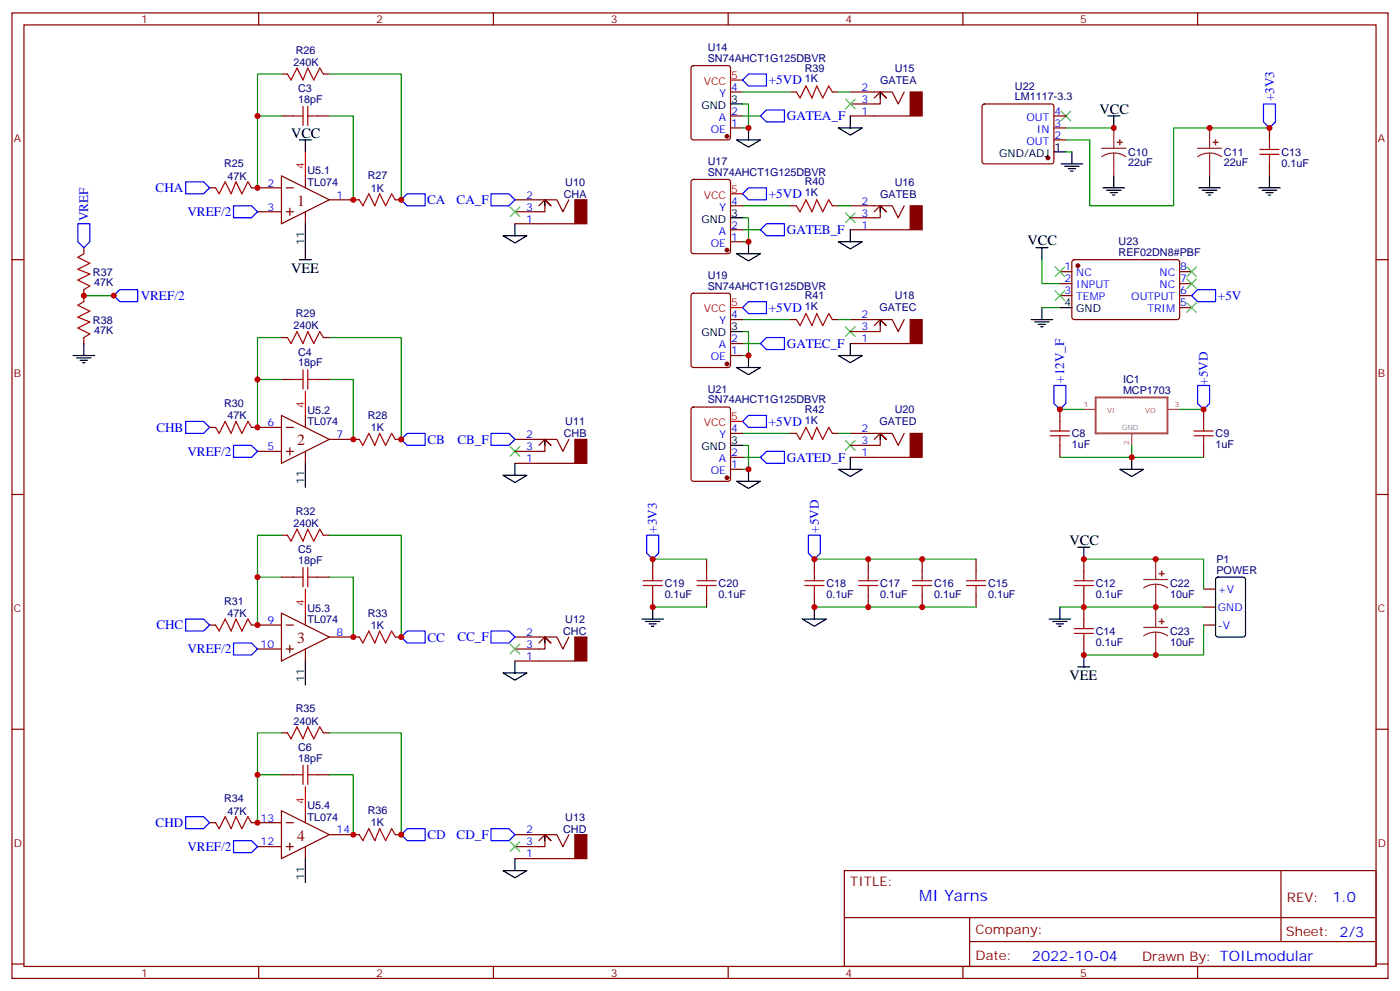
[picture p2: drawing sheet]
<svg xmlns="http://www.w3.org/2000/svg" width="412mm" height="292mm" viewBox="0 0 412 292" stroke-linecap="round" stroke-linejoin="round" font-family="sans-serif">
<g fill="none" stroke="#870000" stroke-width=".35">
<path d="M3.5 3.8h405.4v284.3h-405.4zM7.1 7.3h398.2v277.3h-398.2zM76.2 3.8v3.5M145.3 3.8v3.5M203.8 19.5l.5-.2h10.2l.6 .5 .1 20.7-.5 .6-10.4 .1-.7-.5v-20.7zM214.5 3.8v3.5M283.6 3.8v3.5M352.8 3.8v3.5M82.9 34.1h3.5M82.9 21.8h1.8M93.5 34.1h3.5M95.2 21.8h1.8"/>
<path d="M215.2 34.1h3.5M215.2 37.7h3.5M215.2 27.1h3.5M232.8 27.1h1.8M245.2 27.1h1.7M250.5 27.1h12.3l1.8 3.5 1.7-3.5M250.5 34.1h17.6M257.5 28.9l1.8-1.8 1.8 1.8-1.8-1.8v3.5h-8.8M289.5 30.8l.5-.2h19.7l.5 .2 .2 .5v16.3l-.2 .5-.5 .2h-19.7l-.5-.3-.2-.4v-16.3zM310.4 34.1h3.6M310.4 37.7h3.6M373.9 37.7v3.5"/>
<path d="M61.7 55.3h1.8M74.1 55.3h8.8M82.9 51.8l14.1 7-14.1 7.1zM84.3 55.3h2.1M90 51.8v3.5M97 58.8h8.8M116.4 58.8h1.8M151.7 58.8h12.3l1.8 3.6 1.8-3.6M203.8 53.1l.5-.3h10.2l.6 .5 .1 20.7-.5 .7h-10.4l-.7-.4v-20.7zM310.4 41.2h3.6M373.9 48.3v3.5M3.5 76.5h3.6"/>
<path d="M24.7 73v1.7M75.8 62.4h7.1M84.3 62.4h2.1M85.4 61.3v2.1M90 62.4v3.5M151.7 65.9h17.6M158.7 60.6l1.8-1.8 1.8 1.8-1.8-1.8v3.6h-8.8M215.2 67.7h3.5M215.2 60.6h3.5M215.2 71.2h3.5M232.8 60.6h1.8M245.2 60.6h1.7"/>
<path d="M250.5 60.6h12.3l1.8 3.5 1.7-3.5M250.5 67.7h17.6M257.5 62.4l1.8-1.8 1.8 1.8-1.8-1.8v3.5h-8.8M316 76.7l.4-.2h30.7l.4 .7-.1 16.5-.6 .4h-30.6l-.5-.7v-16.2zM405.3 76.5h3.6M24.7 85.3v3.5M24.7 99.4v1.8M82.9 99.4h1.8M95.2 99.4h1.8M203.8 86.6l.5-.2h10.2l.6 .4 .1 20.7-.5 .7h-10.4l-.7-.4v-20.7zM215.2 94.1h3.5M232.8 94.1h1.8"/>
<path d="M245.2 94.1h1.7M250.5 94.1h12.3l1.8 3.5 1.7-3.5M257.5 95.9l1.8-1.8 1.8 1.8-1.8-1.8v3.5h-8.8M312.2 80h3.5M312.2 83.5h3.5M312.2 87.1h3.5M347.5 80h3.5M347.5 83.5h3.5M347.5 87.1h3.5M347.5 90.6h3.5M82.9 111.8h3.5M93.5 111.8h3.5"/>
<path d="M215.2 101.2h3.5M215.2 104.7h3.5M250.5 101.2h17.6M61.7 125.9h1.8M74.1 125.9h8.8M75.8 132.9h7.1M82.9 122.3l14.1 7.1-14.1 7.1zM84.3 125.9h2.1M84.3 132.9h2.1M85.4 131.9v2.1M90 122.3v3.6M90 132.9v3.6"/>
<path d="M97 129.4h8.8M116.4 129.4h1.8M151.7 129.4h12.3l1.8 3.5 1.8-3.5M151.7 136.5h17.6M158.7 131.2l1.8-1.8 1.8 1.8-1.8-1.8v3.5h-8.8M203.8 120.1l.5-.2h10.2l.6 .4 .1 20.7-.5 .7h-10.4l-.7-.4v-20.7zM215.2 134.7h3.5M215.2 127.6h3.5M215.2 138.2h3.5M232.8 127.6h1.8M245.2 127.6h1.7M250.5 127.6h12.3l1.8 3.6 1.7-3.6"/>
<path d="M250.5 134.7h17.6M257.5 129.4l1.8-1.8 1.8 1.8-1.8-1.8v3.6h-8.8M312.2 120.6v3.5M312.2 131.2v3.5M354.5 120.6v3.5M354.5 131.2v3.5M3.5 145.6h3.6M82.9 157.6h1.8M95.2 157.6h1.8M405.3 145.6h3.6M82.9 170h3.5M93.5 170h3.5"/>
<path d="M192.3 164.7v3.5M192.3 175.3v3.5M208.1 164.7v3.5M208.1 175.3v3.5M239.9 164.7v3.5M239.9 175.3v3.5M255.8 164.7v3.5M255.8 175.3v3.5M271.6 164.7v3.5M271.6 175.3v3.5M287.5 164.7v3.5M287.5 175.3v3.5"/>
<path d="M319.3 164.7v3.5M319.3 175.3v7M354.5 173.5h3.6M354.5 178.8h3.6M61.7 184.1h1.8M74.1 184.1h8.8M75.8 191.1h7.1M82.9 180.6l14.1 7-14.1 7.1zM84.3 184.1h2.1M84.3 191.1h2.1M85.4 190.1v2.1M90 180.6v3.5"/>
<path d="M90 191.1v3.6M97 187.6h8.8M116.4 187.6h1.8M151.7 187.6h12.3l1.8 3.5 1.8-3.5M151.7 194.7h17.6M158.7 189.4l1.8-1.8 1.8 1.8-1.8-1.8v3.5h-8.8M319.3 189.4v3.5M354.5 184.1h3.6M3.5 214.8h3.6M82.9 215.8h1.8M95.2 215.8h1.8M405.3 214.8h3.6"/>
<path d="M82.9 238.8l14.1 7-14.1 7.1zM82.9 228.2h3.5M90 238.8v3.5M93.5 228.2h3.5M61.7 242.3h1.8M74.1 242.3h8.8M75.8 249.3h7.1M84.3 242.3h2.1M84.3 249.3h2.1M85.4 248.3v2.1M90 249.3v3.6M97 245.8h8.8"/>
<path d="M116.4 245.8h1.8M151.7 245.8h12.3l1.8 3.5 1.8-3.5M151.7 252.9h17.6M158.7 247.6l1.8-1.8 1.8 1.8-1.8-1.8v3.5h-8.8M248.7 256.4h156.6v28.2h-156.6zM377.3 256.4v20.9M248.7 270.2h156.5M285.6 277.3h119.6M285.6 270.2v14.2M3.5 283.9h3.6M76.2 284.6v3.5M145.3 284.6v3.5"/>
<path d="M214.5 284.6v3.5M283.6 284.6v3.5M352.8 284.6v3.5M405.3 283.9h3.6"/>
</g>
<path d="M215.2 23.6h3.5M90 44.7v7.1M215.2 57.1h3.5M215.2 90.6h3.5M90 115.3v7M215.2 124.1h3.5M90 173.5v7.1M90 231.7v7.1" fill="none" stroke="#f00" stroke-width=".35"/>
<g fill="none" stroke="#000" stroke-width=".35">
<path d="M215.2 30.6h3.5M220.5 37.7v3.5M246.9 37.7h7.1l-3.5 2.1zM250.5 34.1v3.6M259.3 27.1v1.8M326.3 34.1h3.5M328.1 34.1v3.6M88.2 41.2h3.5M90 41.2v3.5M160.5 58.8v1.8M217 41.2h7l-3.5 2.1zM310.4 44.7h3.6"/>
<path d="M312.6 48.3h6.3M313.6 49h4.3M314.7 49.7h2.1M315.4 50.4h.7M315.7 44.7v3.6M324.9 55.3h6.4M326 56h4.2M327 56.7h2.1M327.7 57.4h.7M328.1 51.8v3.5M353.1 55.3h6.4M354.2 56h4.2"/>
<path d="M355.2 56.7h2.2M356 57.4h.7M356.3 51.8v3.5M370.8 55.3h6.3M371.8 56h4.3M372.9 56.7h2.1M373.6 57.4h.7M373.9 51.8v3.5M88.2 76.5h3.5M90 65.9v10.6M148.2 69.4h7l-3.5 2.1zM151.7 65.9v3.5"/>
<path d="M215.2 64.1h3.5M217 74.7h7l-3.5 2.1zM220.5 71.2v3.5M246.9 71.2h7.1l-3.5 2.1zM250.5 67.7v3.5M259.3 60.6v1.8M305.2 73h3.5M306.9 73v3.5M215.2 97.6h3.5M259.3 94.1v1.8M303.7 94.1h6.4M304.8 94.8h4.2"/>
<path d="M305.9 95.5h2.1M306.6 96.2h.7M306.9 90.6v3.5M312.2 90.6h3.5M21.5 104.7h6.4M22.6 105.4h4.2M23.6 106.1h2.2M24.3 106.8h.7M24.7 101.2v3.5M217 108.2h7l-3.5 2.1zM220.5 104.7v3.5M246.9 104.7h7.1l-3.5 2.1z"/>
<path d="M250.5 101.2v3.5M90 136.5v7M148.2 140h7l-3.5 2.1zM151.7 136.5v3.5M160.5 129.4v1.8M215.2 131.2h3.5M220.5 138.2v3.5M246.9 138.2h7.1l-3.5 2.1zM250.5 134.7v3.5M259.3 127.6v1.8M329.8 138.2h7.1l-3.5 2.1zM333.4 134.7v3.5"/>
<path d="M217 141.7h7l-3.5 2.2zM192.3 178.8v3.5M239.9 178.8v3.5M312.2 178.8v3.5M317.5 161.1h3.5M319.3 161.1v3.6M358.3 170.2l.5-.2h7.4l.6 .4 .1 16.5-.5 .7h-7.6l-.7-.5v-16.4zM90 194.7v7M148.2 198.2h7l-3.5 2.1zM151.7 194.7v3.5M160.5 187.6v1.8M189.1 182.3h6.3"/>
<path d="M190.1 183h4.3M191.2 183.7h2.1M191.9 184.4h.7M236.4 182.3h7l-3.5 2.1zM309 182.3h6.4M310.1 183h4.2M311.1 183.7h2.2M311.9 184.4h.7M317.5 196.4h3.5M319.3 192.9v3.5M90 252.9v7M148.2 256.4h7l-3.5 2.1z"/>
<path d="M151.7 252.9v3.5M160.5 245.8v1.8"/>
</g>
<g fill="none" stroke="#a10000" stroke-width=".35">
<path d="M84.7 21.8l1 1.8 1.8-3.6 1.8 3.6 1.4-3.6 1.7 3.6 1.8-3.6 1 1.8M86.4 34.1h2.9M89.3 31.3v5.7M90.7 31.3v5.7M90.7 34.1h2.8M234.6 27.1l1.1 1.8 1.7-3.6 1.8 3.6 1.4-3.6 1.8 3.6 1.7-3.6 1.1 1.8M63.5 55.3l1.1 1.8 1.7-3.5 1.8 3.5 1.4-3.5 1.8 3.5 1.7-3.5 1.1 1.7M105.8 58.8l1.1 1.8 1.8-3.5 1.7 3.5 1.4-3.5 1.8 3.5 1.8-3.5 1 1.7M371.1 45.4h5.7M371.1 44h5.7M373.9 41.2v2.8M373.9 45.4v2.9"/>
<path d="M24.7 74.7l-1.8 1.1 3.6 1.7-3.6 1.8 3.6 1.4-3.6 1.8 3.6 1.7-1.8 1.1M234.6 60.6l1.1 1.8 1.7-3.6 1.8 3.6 1.4-3.6 1.8 3.6 1.7-3.6 1.1 1.8M24.7 88.8l-1.8 1.1 3.6 1.8-3.6 1.7 3.6 1.4-3.6 1.8 3.6 1.8-1.8 1M84.7 99.4l1 1.8 1.8-3.6 1.8 3.6 1.4-3.6 1.7 3.6 1.8-3.6 1 1.8M234.6 94.1l1.1 1.8 1.7-3.5 1.8 3.5 1.4-3.5 1.8 3.5 1.7-3.5 1.1 1.7M86.4 111.8h2.9M89.3 108.9v5.7M90.7 108.9v5.7M90.7 111.8h2.8M63.5 125.9l1.1 1.7 1.7-3.5 1.8 3.5 1.4-3.5 1.8 3.5 1.7-3.5 1.1 1.8M105.8 129.4l1.1 1.8 1.8-3.6 1.7 3.6 1.4-3.6 1.8 3.6 1.8-3.6 1 1.8M234.6 127.6l1.1 1.8 1.7-3.5 1.8 3.5 1.4-3.5 1.8 3.5 1.7-3.5 1.1 1.7"/>
<path d="M309.4 126.9h5.6M309.4 128.3h5.6M312.2 124.1v2.8M312.2 128.3v2.9M351.7 126.9h5.7M351.7 128.3h5.7M354.5 124.1v2.8M354.5 128.3v2.9M84.7 157.6l1 1.8 1.8-3.5 1.8 3.5 1.4-3.5 1.7 3.5 1.8-3.5 1 1.7M86.4 170h2.9M89.3 167.1v5.7M90.7 167.1v5.7"/>
<path d="M90.7 170h2.8M189.4 172.4h5.7M189.4 171h5.7M192.3 168.2v2.8M192.3 172.4v2.9M205.3 172.4h5.7M205.3 171h5.7M208.1 168.2v2.8M208.1 172.4v2.9M237.1 172.4h5.6M237.1 171h5.6M239.9 168.2v2.8"/>
<path d="M239.9 172.4v2.9M252.9 172.4h5.7M252.9 171h5.7M255.8 168.2v2.8M255.8 172.4v2.9M268.8 172.4h5.7M268.8 171h5.7M271.6 168.2v2.8M271.6 172.4v2.9M284.7 172.4h5.6M284.7 171h5.6M287.5 168.2v2.8"/>
<path d="M287.5 172.4v2.9M316.4 172.4h5.7M316.4 171h5.7M319.3 168.2v2.8M319.3 172.4v2.9M63.5 184.1l1.1 1.7 1.7-3.5 1.8 3.5 1.4-3.5 1.8 3.5 1.7-3.5 1.1 1.8M105.8 187.6l1.1 1.8 1.8-3.6 1.7 3.6 1.4-3.6 1.8 3.6 1.8-3.6 1 1.8M316.4 186.5h5.7M316.4 185.1h5.7M319.3 182.3v2.8M319.3 186.5v2.9M84.7 215.8l1 1.8 1.8-3.5 1.8 3.5 1.4-3.5 1.7 3.5 1.8-3.5 1 1.7"/>
<path d="M86.4 228.2h2.9M89.3 225.4v5.6M90.7 225.4v5.6M90.7 228.2h2.8M63.5 242.3l1.1 1.8 1.7-3.6 1.8 3.6 1.4-3.6 1.8 3.6 1.7-3.6 1.1 1.8M105.8 245.8l1.1 1.8 1.8-3.5 1.7 3.5 1.4-3.5 1.8 3.5 1.8-3.5 1 1.7"/>
</g>
<g fill="none" stroke="#00f" stroke-width=".35">
<path d="M220.5 21.8h5.3v3.5h-5.3l-1.8-1.7zM224 34.1l1.8-1.7h5.3v3.5h-5.3zM372.2 30.6h3.5v5.3l-1.8 1.8-1.7-1.8zM54.7 53.6h5.3l1.7 1.7-1.7 1.8h-5.3zM118.2 58.8l1.7-1.7h5.3v3.5h-5.3zM144.6 57.1h5.3l1.8 1.7-1.8 1.8h-5.3zM218.7 57.1l1.8-1.8h5.3v3.5h-5.3zM22.9 65.9h3.6v5.3l-1.8 1.8-1.8-1.8zM68.8 60.6h5.3l1.7 1.8-1.7 1.7h-5.3zM224 67.7l1.8-1.8h5.3v3.5h-5.3zM33.5 87.1l1.8-1.8h5.3v3.5h-5.3zM218.7 90.6l1.8-1.8h5.3v3.6h-5.3z"/>
<path d="M351 87.1l1.8-1.8h5.3v3.5h-5.3zM224 101.2l1.8-1.8h5.3v3.5h-5.3zM310.4 113.5h3.6v5.3l-1.8 1.8-1.8-1.8zM352.8 113.5h3.5v5.3l-1.8 1.8-1.7-1.8zM54.7 124.1h5.3l1.7 1.8-1.7 1.7h-5.3zM68.8 131.2h5.3l1.7 1.7-1.7 1.8h-5.3zM118.2 129.4l1.7-1.8h5.3v3.6h-5.3zM144.6 127.6h5.3l1.8 1.8-1.8 1.8h-5.3zM218.7 124.1l1.8-1.8h5.3v3.6h-5.3zM224 134.7l1.8-1.8h5.3v3.6h-5.3zM190.5 157.6h3.5v5.3l-1.7 1.8-1.8-1.8zM238.1 157.6h3.6v5.3l-1.8 1.8-1.8-1.8z"/>
<path d="M54.7 182.3h5.3l1.7 1.8-1.7 1.7h-5.3zM68.8 189.4h5.3l1.7 1.7-1.7 1.8h-5.3zM118.2 187.6l1.7-1.8h5.3v3.6h-5.3zM144.6 185.8h5.3l1.8 1.8-1.8 1.8h-5.3zM54.7 240.5h5.3l1.7 1.8-1.7 1.8h-5.3zM68.8 247.6h5.3l1.7 1.7-1.7 1.8h-5.3zM118.2 245.8l1.7-1.7h5.3v3.5h-5.3zM144.6 244.1h5.3l1.8 1.7-1.8 1.8h-5.3z"/>
</g>
<g fill="none" stroke="#008700" stroke-width=".35">
<path d="M75.8 34.1h7.1M82.9 21.8h-7.1v33.5M97 34.1h7.1v24.7M97 21.8h21.2v37M218.7 30.6h1.8v7.1h-1.8M218.7 34.1h5.3M218.7 27.1h14.1M246.9 27.1h3.6M314 37.7h14.1M373.9 37.7h-28.2v22.9h-24.7v-19.4h-7M314 44.7h1.7M218.7 64.1h1.8v7.1h-1.8"/>
<path d="M218.7 60.6h14.1M218.7 67.7h5.3M246.9 60.6h3.6M306.9 76.5v7h5.3M24.7 87.1h8.8M82.9 99.4h-7.1v26.5M97 99.4h21.2v30M218.7 97.6h1.8v7.1h-1.8M218.7 94.1h14.1M246.9 94.1h3.6M306.9 90.6h5.3M75.8 111.8h7.1"/>
<path d="M97 111.8h7.1v17.6M218.7 101.2h5.3M218.7 131.2h1.8v7h-1.8M218.7 127.6h14.1M218.7 134.7h5.3M246.9 127.6h3.6M312.2 134.7h42.3M312.2 120.6h7.1M333.4 131.2v3.5M347.5 120.6h7M82.9 157.6h-7.1v26.5M97 157.6h21.2v30"/>
<path d="M75.8 170h7.1M97 170h7.1v17.6M192.3 178.8h15.8M192.3 164.7h15.8M239.9 178.8h47.6M239.9 164.7h47.6M312.2 178.8h42.3M319.3 164.7h35.2v8.8M354.5 184.1v8.8h-35.2M82.9 215.8h-7.1v26.5M97 215.8h21.2v30M75.8 228.2h7.1"/>
<path d="M97 228.2h7.1v17.6"/>
</g>
<g fill="#870000" stroke="#870000" stroke-width=".35">
<path d="M169.3 58.8h3.6v7.1h-3.6z"/>
<path d="M169.3 129.4h3.6v7.1h-3.6z"/>
<path d="M169.3 187.6h3.6v7.1h-3.6z"/>
<path d="M169.3 245.8h3.6v7.1h-3.6z"/>
<path d="M268.1 27.1h3.5v7h-3.5z"/>
<path d="M268.1 60.6h3.5v7.1h-3.5z"/>
<path d="M268.1 94.1h3.5v7.1h-3.5z"/>
<path d="M268.1 127.6h3.5v7.1h-3.5z"/>
<circle cx="214.1" cy="40.1" r=".53"/>
<circle cx="214.1" cy="73.7" r=".53"/>
<circle cx="214.1" cy="107.2" r=".53"/>
<circle cx="214.1" cy="140.7" r=".53"/>
<circle cx="308.7" cy="46.5" r=".53"/>
<circle cx="317.5" cy="78.2" r=".53"/>
</g>
<g fill="none" stroke="#3c3" stroke-width=".35">
<path d="M249.1 29.2l2.8 2.8M251.9 29.2l-2.8 2.8M312.6 32.7l2.8 2.9M315.4 32.7l-2.8 2.9M150.3 61l2.8 2.8M153.1 61l-2.8 2.8M249.1 62.7l2.8 2.8M251.9 62.7l-2.8 2.8M310.8 78.6l2.8 2.8M313.6 78.6l-2.8 2.8M349.6 78.6l2.8 2.8M352.4 78.6l-2.8 2.8"/>
<path d="M249.1 96.2l2.8 2.9M251.9 96.2l-2.8 2.9M310.8 85.7l2.8 2.8M313.6 85.7l-2.8 2.8M349.6 82.1l2.8 2.8M349.6 89.2l2.8 2.8M352.4 82.1l-2.8 2.8M352.4 89.2l-2.8 2.8M150.3 131.5l2.8 2.8M153.1 131.5l-2.8 2.8M249.1 129.8l2.8 2.8M251.9 129.8l-2.8 2.8"/>
<path d="M150.3 189.7l2.8 2.8M153.1 189.7l-2.8 2.8M150.3 247.9l2.8 2.9M153.1 247.9l-2.8 2.9"/>
</g>
<g fill="none" stroke="#8c2424" stroke-width=".35">
<path d="M328.1 37.7v6M356.3 37.7v6M324.6 43.7h7M328.1 45.1l-1.9 .2-1.6 .8M328.1 45.1l1.8 .2 1.7 .8M328.1 45.1v6.7M352.8 43.7h7M356.3 45.1l-1.8 .2-1.7 .8M356.3 45.1l1.9 .2 1.6 .8M356.3 45.1v6.7M336.9 170.7h7.1M340.4 172.1l-1.8 .2-1.7 .8"/>
<path d="M340.4 172.1l1.9 .2 1.7 .8M340.4 164.7v6M340.4 172.1v12.7M336.9 184.8h7.1M340.4 186.2l-1.8 .2-1.7 .9M340.4 186.2l1.9 .2 1.7 .9M340.4 186.2v6.7"/>
</g>
<g fill="#8c2424" stroke="#8c2424" stroke-width=".35">
<path d="M357.4 41.9h1.4z"/>
<path d="M358 41.2l.1 1.4z"/>
<path d="M329.1 41.9h1.5z"/>
<path d="M329.8 41.2v1.4z"/>
<path d="M341.5 168.9h1.4z"/>
<path d="M342.2 168.2v1.4z"/>
<path d="M341.5 183l1.4 .1z"/>
<path d="M342.2 182.3v1.4z"/>
</g>
<path d="M322.7 117.1h21.2v10.5h-21.2z" fill="none" stroke="#a64a4a" stroke-width=".56"/>
<path d="M319.3 120.6h3.4M333.4 127.7v3.5M344 120.6h3.5" fill="none" stroke="#a64a4a" stroke-width=".35"/>
<g fill="#c00">
<circle cx="75.8" cy="55.3" r=".88"/>
<circle cx="75.8" cy="34.1" r=".88"/>
<circle cx="104.1" cy="58.8" r=".88"/>
<circle cx="75.8" cy="125.9" r=".88"/>
<circle cx="104.1" cy="129.4" r=".88"/>
<circle cx="75.8" cy="111.8" r=".88"/>
<circle cx="75.8" cy="170" r=".88"/>
<circle cx="75.8" cy="228.2" r=".88"/>
<circle cx="104.1" cy="187.6" r=".88"/>
<circle cx="75.8" cy="184.1" r=".88"/>
<circle cx="104.1" cy="245.8" r=".88"/>
<circle cx="75.8" cy="242.3" r=".88"/>
<circle cx="24.7" cy="87.1" r=".88"/>
<circle cx="33.5" cy="87.1" r=".88"/>
<circle cx="356.3" cy="37.7" r=".88"/>
<circle cx="328.1" cy="37.7" r=".88"/>
<circle cx="354.5" cy="120.6" r=".88"/>
<circle cx="373.9" cy="37.7" r=".88"/>
<circle cx="319.3" cy="164.7" r=".88"/>
<circle cx="340.4" cy="164.7" r=".88"/>
<circle cx="319.3" cy="178.8" r=".88"/>
<circle cx="340.4" cy="178.8" r=".88"/>
<circle cx="319.3" cy="192.9" r=".88"/>
<circle cx="340.4" cy="192.9" r=".88"/>
<circle cx="239.9" cy="164.7" r=".88"/>
<circle cx="271.6" cy="164.7" r=".88"/>
<circle cx="255.8" cy="164.7" r=".88"/>
<circle cx="271.6" cy="178.8" r=".88"/>
<circle cx="255.8" cy="178.8" r=".88"/>
<circle cx="192.3" cy="178.8" r=".88"/>
<circle cx="192.3" cy="164.7" r=".88"/>
<circle cx="118.2" cy="58.8" r=".88"/>
<circle cx="118.2" cy="129.4" r=".88"/>
<circle cx="118.2" cy="187.6" r=".88"/>
<circle cx="118.2" cy="245.8" r=".88"/>
<circle cx="333.4" cy="134.7" r=".88"/>
<circle cx="312.2" cy="120.6" r=".88"/>
<circle cx="220.5" cy="138.2" r=".88"/>
<circle cx="220.5" cy="104.7" r=".88"/>
<circle cx="220.5" cy="71.2" r=".88"/>
<circle cx="220.5" cy="37.7" r=".88"/>
<circle cx="239.9" cy="178.8" r=".88"/>
</g>
<g font-size="4.6" fill="#800">
<text x="87.5" y="60.6">1</text>
<text x="87.5" y="131.2">2</text>
<text x="87.5" y="189.4">3</text>
<text x="87.5" y="247.6">4</text>
</g>
<text font-size="4.6" fill="#00f" x="270.8" y="265.4">MI Yarns</text>
<g font-size="4.2">
<text x="323.8" y="33.4">VCC</text>
<text x="85.7" y="40.5">VCC</text>
<text x="302.7" y="72.2">VCC</text>
<text x="85.7" y="80.4">VEE</text>
<text x="315" y="160.4">VCC</text>
<text x="315" y="200.3">VEE</text>
</g>
<g font-size="4.2" fill="#00f">
<text x="392.5" y="265.7">1.0</text>
<text x="304" y="283">2022-10-04</text>
</g>
<g font-size="3.9" fill="#00f">
<text x="226.5" y="24.9">+5VD</text>
<text x="375.4" y="29.8" transform="rotate(-90 375.4 29.8)">+3V3</text>
<text x="231.8" y="35.4">GATEA_F</text>
<text x="45.8" y="56.6">CHA</text>
<text x="226.5" y="58.4">+5VD</text>
<text x="26" y="65.2" transform="rotate(-90 26 65.2)">VREF</text>
<text x="55.2" y="63.6">VREF/2</text>
<text x="125.8" y="60.2">CA</text>
<text x="134.5" y="60.1">CA_F</text>
<text x="231.8" y="69">GATEB_F</text>
<text x="41.4" y="88.3">VREF/2</text>
<text x="358.8" y="88.4">+5V</text>
<text x="226.5" y="91.9">+5VD</text>
<text x="231.8" y="102.5">GATEC_F</text>
<text x="313.5" y="112.7" transform="rotate(-90 313.5 112.7)">+12V_F</text>
<text x="355.8" y="113.4" transform="rotate(-90 355.8 113.4)">+5VD</text>
<text x="226.5" y="125.4">+5VD</text>
<text x="46.1" y="127.1">CHB</text>
<text x="125.9" y="130.7">CB</text>
<text x="134.7" y="130.7">CB_F</text>
<text x="55.2" y="134.2">VREF/2</text>
<text x="231.8" y="136">GATED_F</text>
<text x="193.5" y="156.9" transform="rotate(-90 193.5 156.9)">+3V3</text>
<text x="241.2" y="156.9" transform="rotate(-90 241.2 156.9)">+5VD</text>
<text x="46.1" y="185.3">CHC</text>
<text x="125.9" y="188.9">CC</text>
<text x="134.7" y="188.9">CC_F</text>
<text x="55.2" y="192.4">VREF/2</text>
<text x="45.8" y="243.5">CHD</text>
<text x="55.2" y="250.6">VREF/2</text>
<text x="125.9" y="247.1">CD</text>
<text x="134.5" y="247.1">CD_F</text>
</g>
<g font-size="3.9" fill="#800">
<text x="250.5" y="261">TITLE:</text>
<text x="379.1" y="265.7">REV:</text>
<text x="287.4" y="275.2">Company:</text>
<text x="378.7" y="275.8">Sheet: 2/3</text>
<text x="287.4" y="282.9">Date:</text>
<text x="336.4" y="282.9">Drawn By: TOILmodular</text>
</g>
<g font-size="3.2" fill="#800">
<text x="41.6" y="6.8">1</text>
<text x="110.8" y="6.8">2</text>
<text x="179.9" y="6.8">3</text>
<text x="249.1" y="6.8">4</text>
<text x="318.2" y="6.8">5</text>
<text x="4.1" y="41.9">A</text>
<text x="405.9" y="41.9">A</text>
<text x="4.1" y="111.1">B</text>
<text x="405.9" y="111.1">B</text>
<text x="4.1" y="180.2">C</text>
<text x="405.9" y="180.2">C</text>
<text x="4.1" y="249.3">D</text>
<text x="405.9" y="249.3">D</text>
<text x="41.6" y="287.6">1</text>
<text x="110.8" y="287.6">2</text>
<text x="179.9" y="287.6">3</text>
<text x="249.1" y="287.6">4</text>
<text x="318.2" y="287.6">5</text>
</g>
<g font-size="3.2" fill="#000080">
<text x="87.2" y="15.8">R26</text>
<text x="208.5" y="15.1">U14</text>
<text x="86.4" y="19.4">240K</text>
<text x="208.5" y="18.3">SN74AHCT1G125DBVR</text>
<text x="237.1" y="21.1">R39</text>
<text x="263.5" y="21.2">U15</text>
<text x="87.8" y="27.1">C3</text>
<text x="237" y="24.3">1K</text>
<text x="259.3" y="24.7">GATEA</text>
<text x="299" y="29.6">LM1117-3.3</text>
<text x="299" y="26.4">U22</text>
<text x="87.8" y="30.3">18pF</text>
<text x="332.3" y="45.9">C10</text>
<text x="360.5" y="45.9">C11</text>
<text x="377.5" y="45.9">C13</text>
<text x="66" y="49.3">R25</text>
<text x="67" y="52.9">47K</text>
<text x="90.6" y="51.4">U5.1</text>
<text x="108.3" y="52.8">R27</text>
<text x="208.5" y="51.8">SN74AHCT1G125DBVR</text>
<text x="208.5" y="48.6">U17</text>
<text x="332.3" y="49">22uF</text>
<text x="360.5" y="49">22uF</text>
<text x="377.5" y="49.1">0.1uF</text>
<text x="90.6" y="54.7">TL074</text>
<text x="109.2" y="56.4">1K</text>
<text x="166.1" y="58.2">CHA</text>
<text x="166.5" y="54.7">U10</text>
<text x="237" y="57.8">1K</text>
<text x="237.1" y="54.6">R40</text>
<text x="259.3" y="58.2">GATEB</text>
<text x="263.5" y="54.7">U16</text>
<text x="329.5" y="75.3">REF02DN8#PBF</text>
<text x="329.5" y="72.1">U23</text>
<text x="27.4" y="81.2">R37</text>
<text x="208.5" y="82.1">U19</text>
<text x="27.7" y="84.3">47K</text>
<text x="208.5" y="85.3">SN74AHCT1G125DBVR</text>
<text x="237.1" y="88.1">R41</text>
<text x="263.5" y="88.2">U18</text>
<text x="27.4" y="95.3">R38</text>
<text x="87.2" y="93.4">R29</text>
<text x="237" y="91.3">1K</text>
<text x="259.1" y="91.7">GATEC</text>
<text x="27.7" y="98.4">47K</text>
<text x="86.4" y="97">240K</text>
<text x="87.8" y="107.9">18pF</text>
<text x="87.8" y="104.7">C4</text>
<text x="330.8" y="112.9">IC1</text>
<text x="66" y="119.9">R30</text>
<text x="208.5" y="118.8">SN74AHCT1G125DBVR</text>
<text x="208.5" y="115.6">U21</text>
<text x="330.8" y="116">MCP1703</text>
<text x="67" y="123.5">47K</text>
<text x="90.6" y="125.3">TL074</text>
<text x="90.6" y="121.9">U5.2</text>
<text x="108.3" y="123.4">R28</text>
<text x="166.5" y="125.2">U11</text>
<text x="237" y="124.8">1K</text>
<text x="237.1" y="121.6">R42</text>
<text x="259.1" y="125.2">GATED</text>
<text x="263.5" y="121.7">U20</text>
<text x="109.2" y="127">1K</text>
<text x="166.1" y="128.8">CHB</text>
<text x="315.7" y="131.9">1uF</text>
<text x="315.7" y="128.8">C8</text>
<text x="358.1" y="131.9">1uF</text>
<text x="358.1" y="128.8">C9</text>
<text x="86.4" y="155.2">240K</text>
<text x="87.2" y="151.6">R32</text>
<text x="87.8" y="166.1">18pF</text>
<text x="87.8" y="162.9">C5</text>
<text x="358.3" y="165.8">P1</text>
<text x="195.8" y="172.9">C19</text>
<text x="211.7" y="172.9">C20</text>
<text x="243.4" y="172.9">C18</text>
<text x="259.3" y="172.9">C17</text>
<text x="275.2" y="172.9">C16</text>
<text x="291" y="172.9">C15</text>
<text x="322.8" y="172.9">C12</text>
<text x="344.7" y="172.9">C22</text>
<text x="358.3" y="168.9">POWER</text>
<text x="66" y="178.1">R31</text>
<text x="195.8" y="176">0.1uF</text>
<text x="211.7" y="176">0.1uF</text>
<text x="243.4" y="176">0.1uF</text>
<text x="259.3" y="176">0.1uF</text>
<text x="275.2" y="176">0.1uF</text>
<text x="291" y="176">0.1uF</text>
<text x="322.8" y="176">0.1uF</text>
<text x="344.7" y="176">10uF</text>
<text x="67" y="181.7">47K</text>
<text x="90.6" y="183.5">TL074</text>
<text x="90.6" y="180.1">U5.3</text>
<text x="108.3" y="181.6">R33</text>
<text x="109.2" y="185.2">1K</text>
<text x="166.5" y="183.4">U12</text>
<text x="165.9" y="187">CHC</text>
<text x="322.8" y="190.1">0.1uF</text>
<text x="322.8" y="187">C14</text>
<text x="344.7" y="190.1">10uF</text>
<text x="344.7" y="187">C23</text>
<text x="87.2" y="209.8">R35</text>
<text x="86.4" y="213.4">240K</text>
<text x="87.8" y="221.2">C6</text>
<text x="87.8" y="224.3">18pF</text>
<text x="66" y="236.3">R34</text>
<text x="67" y="239.9">47K</text>
<text x="90.6" y="238.4">U5.4</text>
<text x="108.3" y="239.8">R36</text>
<text x="90.6" y="241.7">TL074</text>
<text x="109.2" y="243.4">1K</text>
<text x="165.9" y="245.2">CHD</text>
<text x="166.5" y="241.7">U13</text>
</g>
<g font-size="3.2" fill="#f00">
<text x="215.4" y="23.2">5</text>
<text x="207.3" y="25">VCC</text>
<text x="89.6" y="49.7" transform="rotate(-90 89.6 49.7)">4</text>
<text x="207.3" y="58.5">VCC</text>
<text x="215.4" y="56.7">5</text>
<text x="207.3" y="92">VCC</text>
<text x="215.4" y="90.2">5</text>
<text x="89.6" y="120.2" transform="rotate(-90 89.6 120.2)">4</text>
<text x="207.3" y="125.5">VCC</text>
<text x="215.4" y="123.8">5</text>
<text x="89.6" y="178.4" transform="rotate(-90 89.6 178.4)">4</text>
<text x="89.6" y="236.6" transform="rotate(-90 89.6 236.6)">4</text>
</g>
<g font-size="3.2" fill="#00f">
<text x="211.9" y="28.5">Y</text>
<text x="215.4" y="26.7">4</text>
<text x="253.7" y="26.7">2</text>
<text x="211.7" y="35.6">A</text>
<text x="215.4" y="33.8">2</text>
<text x="253.7" y="33.8">1</text>
<text x="253.7" y="30.3">3</text>
<text x="302.4" y="35.6">OUT</text>
<text x="310.6" y="33.8">4</text>
<text x="209.4" y="39.1">OE</text>
<text x="215.4" y="37.3">1</text>
<text x="305.4" y="39.1">IN</text>
<text x="310.6" y="40.9">2</text>
<text x="310.6" y="37.3">3</text>
<text x="302.4" y="42.6">OUT</text>
<text x="78.8" y="55">2</text>
<text x="99.1" y="58.5">1</text>
<text x="155" y="58.5">2</text>
<text x="78.8" y="62">3</text>
<text x="155" y="65.5">1</text>
<text x="155" y="62">3</text>
<text x="211.9" y="62">Y</text>
<text x="215.4" y="60.3">4</text>
<text x="253.7" y="60.3">2</text>
<text x="253.7" y="63.8">3</text>
<text x="211.7" y="69.1">A</text>
<text x="215.4" y="70.8">1</text>
<text x="215.4" y="67.3">2</text>
<text x="253.7" y="67.3">1</text>
<text x="209.4" y="72.6">OE</text>
<text x="313.5" y="79.7">1</text>
<text x="313.5" y="83.2">2</text>
<text x="317" y="81.4">NC</text>
<text x="341.6" y="81.4">NC</text>
<text x="347.7" y="83.2">7</text>
<text x="347.7" y="79.7">8</text>
<text x="313.5" y="86.7">3</text>
<text x="317" y="84.9">INPUT</text>
<text x="317" y="88.5">TEMP</text>
<text x="333.2" y="88.5">OUTPUT</text>
<text x="341.6" y="84.9">NC</text>
<text x="347.7" y="86.7">6</text>
<text x="211.9" y="95.5">Y</text>
<text x="215.4" y="93.8">4</text>
<text x="253.7" y="93.8">2</text>
<text x="338" y="92">TRIM</text>
<text x="347.7" y="90.2">5</text>
<text x="215.4" y="100.8">2</text>
<text x="253.7" y="100.8">1</text>
<text x="253.7" y="97.3">3</text>
<text x="209.4" y="106.1">OE</text>
<text x="211.7" y="102.6">A</text>
<text x="215.4" y="104.4">1</text>
<text x="78.8" y="125.5">6</text>
<text x="99.1" y="129">7</text>
<text x="155" y="129">2</text>
<text x="211.9" y="129">Y</text>
<text x="215.4" y="127.3">4</text>
<text x="253.7" y="127.3">2</text>
<text x="253.7" y="130.8">3</text>
<text x="78.8" y="132.6">5</text>
<text x="155" y="136.1">1</text>
<text x="155" y="132.6">3</text>
<text x="211.7" y="136.1">A</text>
<text x="215.4" y="137.9">1</text>
<text x="215.4" y="134.3">2</text>
<text x="253.7" y="134.3">1</text>
<text x="209.4" y="139.6">OE</text>
<text x="358.8" y="174.6">+V</text>
<text x="358.8" y="179.8">GND</text>
<text x="78.8" y="183.7">9</text>
<text x="358.8" y="185.1">-V</text>
<text x="76.8" y="190.8">10</text>
<text x="99.1" y="187.3">8</text>
<text x="155" y="187.3">2</text>
<text x="155" y="190.8">3</text>
<text x="155" y="194.3">1</text>
<text x="76.8" y="241.9">13</text>
<text x="99.1" y="245.5">14</text>
<text x="155" y="245.5">2</text>
<text x="76.8" y="249">12</text>
<text x="155" y="249">3</text>
<text x="155" y="252.5">1</text>
</g>
<g font-size="3.2">
<text x="206.6" y="32">GND</text>
<text x="215.4" y="30.3">3</text>
<text x="294.4" y="46.1">GND/ADJ</text>
<text x="310.6" y="44.4">1</text>
<text x="206.6" y="65.5">GND</text>
<text x="215.4" y="63.8">3</text>
<text x="89.6" y="72" transform="rotate(-90 89.6 72)">11</text>
<text x="313.5" y="90.2">4</text>
<text x="317" y="92">GND</text>
<text x="206.6" y="99.1">GND</text>
<text x="215.4" y="97.3">3</text>
<text x="215.4" y="130.8">3</text>
<text x="206.6" y="132.6">GND</text>
<text x="89.6" y="142.6" transform="rotate(-90 89.6 142.6)">11</text>
<text x="89.6" y="200.8" transform="rotate(-90 89.6 200.8)">11</text>
<text x="89.6" y="259" transform="rotate(-90 89.6 259)">11</text>
</g>
<g font-size="2.1" fill="#a54b4b">
<text x="319.3" y="119.9">1</text>
<text x="346" y="119.9">3</text>
<text x="326.2" y="121.6">VI</text>
<text x="337.4" y="121.6">VO</text>
<text x="332.6" y="131.1" transform="rotate(-90 332.6 131.1)">2</text>
</g>
<text font-size="2.1" fill="#838383" x="330.5" y="126.6">GND</text>
</svg>
